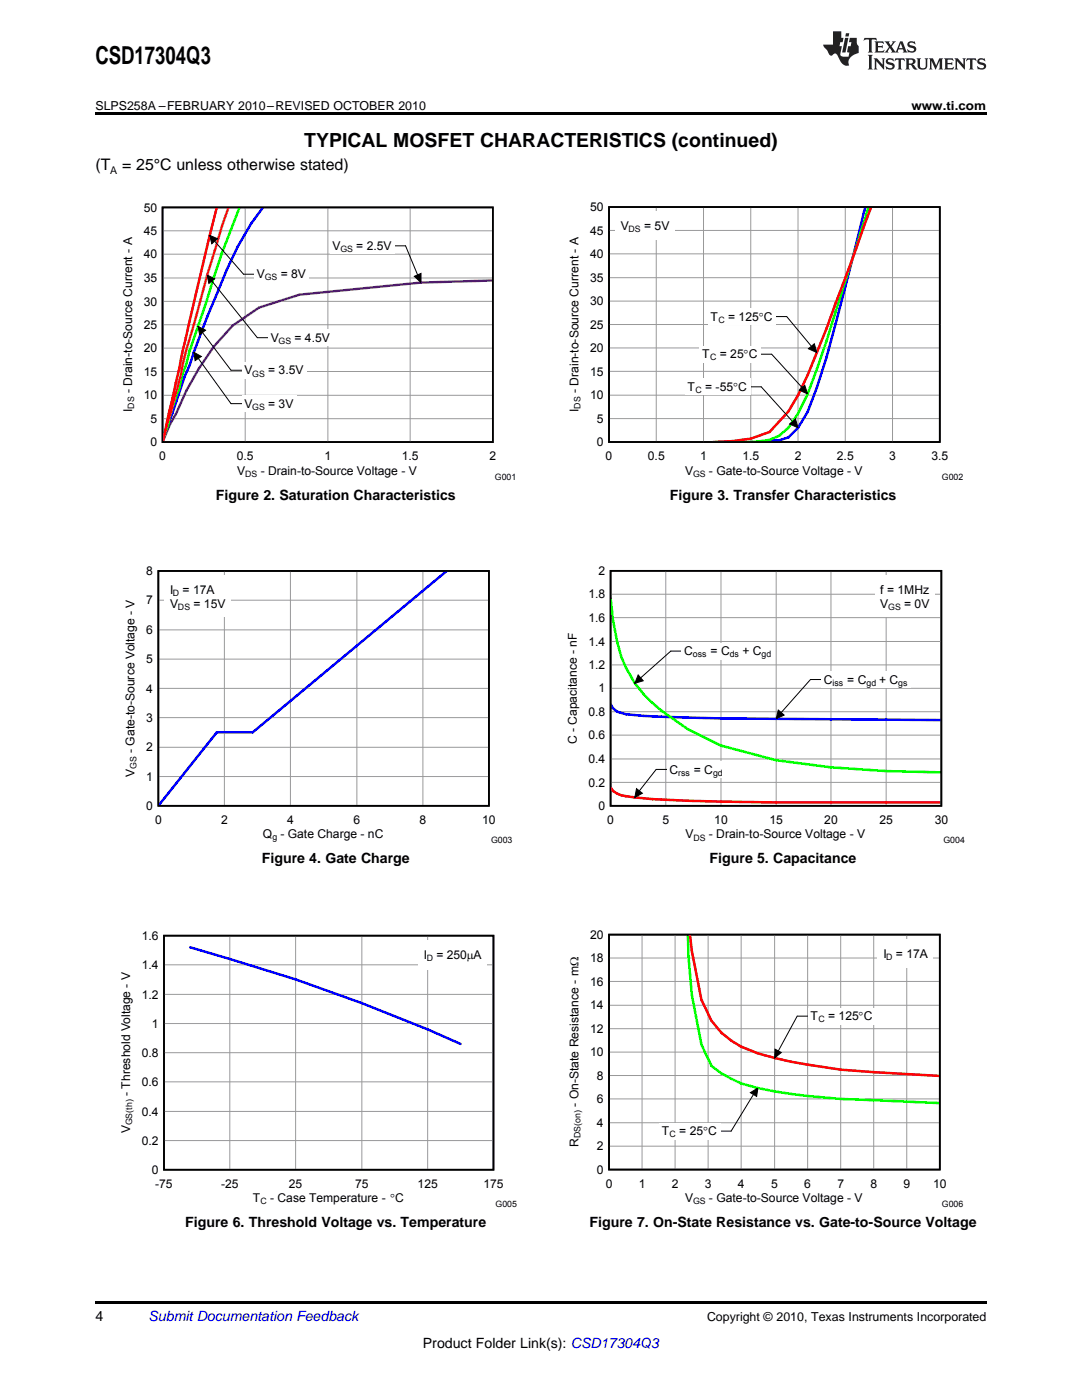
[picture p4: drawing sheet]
<svg xmlns="http://www.w3.org/2000/svg" width="216mm" height="279mm" viewBox="0 0 216 279" stroke-linecap="round" stroke-linejoin="round" font-family="sans-serif">
<g fill="#231f20">
<path d="M172.5 7.6l-.1 .5 .4-.2h.6v.1v2.1l-.2 .4h.9l-.2-.4v-2.1l.1-.1h.5l.5 .2-.2-.5zM174.5 8.3l.2 .3v1.5l-.2 .4h1.8l.2-.6a1.04 1.04 0 0 1-1.3 .2v-.7h.6l.3 .2v-.6l-.3 .2h-.6v-.6l.8-.1 .4 .3-.2-.5zM176.5 8.3l.9 1.1-.9 1.1h.8l-.2-.2 .4-.7 .5 .7-.2 .2h1.5l-.2-.2 .2-.4h.9l.1 .4-.2 .2h1l-.3-.3-.7-1.9h-.5l-.9 2-.8-1 .9-1h-.8l.1 .3-.4 .5-.3-.6 .1-.2zM179.7 8.6l.4 1h-.7zM181.3 8.4a.63 .63 0 0 0-.2 .7 .63 .63 0 0 0 .6 .4l.6 .2 .1 .2a.75 .75 0 0 1-.7 .4 .75 .75 0 0 1-.6-.5l.1 .7 .1-.1a1.11 1.11 0 0 0 1.5-.6 1.13 1.13 0 0 0-1.2-.8l-.1-.4a1.04 1.04 0 0 1 1.2 .2l-.2-.5-.2 .1-.4-.2zM173.2 10.9l.2 .4v2.2l-.2 .4h1l-.3-.4v-2.2l.3-.4zM174.3 11.6l.3 .4v1.5l-.3 .4h.8l-.2-.4v-1.3l1.5 1.7v-1.9l.2-.4h-.7l.2 .4v.9l-1.1-1.3zM177 11.8a.62 .62 0 0 0-.2 .7 .62 .62 0 0 0 .6 .4l.6 .1 .1 .3a.76 .76 0 0 1-.7 .3 .76 .76 0 0 1-.7-.4l.2 .7 .1-.1a1.11 1.11 0 0 0 1.5-.6 1.13 1.13 0 0 0-1.2-.8l-.1-.4a1.04 1.04 0 0 1 1.2 .2l-.2-.6-.2 .1-.5-.1zM178.7 11.6l-.2 .6a.61 .61 0 0 1 .8-.3v1.6l-.2 .4h.9l-.2-.4v-1.6a.63 .63 0 0 1 .7 .3l-.1-.6zM180.6 11.6l.3 .4v1.5l-.3 .4h1l-.2-.2-.1-.8 .6 .2a.76 .76 0 0 0 1.2 .7l-1-1a.58 .58 0 0 0 .6-.5 .58 .58 0 0 0-.5-.6zM181.4 11.9h.1a.45 .45 0 0 1 .5 .1 .45 .45 0 0 1 .1 .5l-.8 .2zM182.9 11.6l.2 .2a2.17 2.17 0 0 0 .3 1.9 .99 .99 0 0 0 1.6-.6v-1.1l.2-.4h-.7l.2 .2a1.92 1.92 0 0 1-.2 1.8 .6 .6 0 0 1-.9-.5v-1.1l.2-.4zM185.4 11.6l.2 .4v1.5l-.2 .4h.7l-.2-.4v-1.4l.8 1.8 .8-1.8v1.4l-.2 .4h.9l-.2-.4v-1.5l.2-.4h-.8l-.6 1.5-.6-1.5zM188.4 11.6l.2 .4v1.5l-.2 .4h1.8l.1-.6a1.04 1.04 0 0 1-1.2 .1v-.6h.5l.4 .2v-.6l-.4 .2h-.5v-.7h.8l.3 .3-.1-.6zM190.5 11.6l.2 .4v1.5l-.2 .4h.7l-.2-.4v-1.3l1.5 1.7v-1.9l.2-.4h-.7l.2 .4v.9l-1.1-1.3zM192.9 11.6l-.1 .6a.61 .61 0 0 1 .7-.3l.1 1.6-.3 .4h1l-.3-.4 .1-1.6a.63 .63 0 0 1 .7 .3l-.1-.6zM195.2 11.8a.62 .62 0 0 0-.2 .7 .62 .62 0 0 0 .6 .4l.6 .1 .1 .3a.76 .76 0 0 1-.7 .3 .76 .76 0 0 1-.6-.4l.1 .7 .1-.1a1.11 1.11 0 0 0 1.6-.6 1.13 1.13 0 0 0-1.3-.8l-.1-.4a1.04 1.04 0 0 1 1.2 .2l-.1-.6-.2 .1-.5-.1z"/>
<path d="M166.2 6.3v2.6h-1.9v.4l.8 .9a.91 .91 0 0 0 1 .8 .56 .56 0 0 1 .5-.3 .56 .56 0 0 1 .5 .3l.4 .8a1.53 1.53 0 0 0 1.9 1.2 1.54 1.54 0 0 1 1-2.1l.9-.3v-1.4a1.52 1.52 0 0 1-.4-1.6h-1.3l-.2 .8h.5l-.2 .8h-.5l-.1 1v.2l.4 .1-.2 .8a1.93 1.93 0 0 1-1.6-.3l.3-1.8h-.5l.2-.8h.4l.2-.8h-.4v-1.3zM168.6 7.6l-.6 2.9h.7l.6-2.9zM168.8 6.6l-.1 .7h.6l.2-.7z"/>
</g>
<path d="M32.4 41.4h65.9v46.8h-65.9z" fill="none" stroke="#000" stroke-width=".33"/>
<path d="M32.4 55.5h66M32.4 50.7h66M32.4 46.1h66M48.9 41.4v46.9M65.4 41.4v46.9M81.8 41.4v46.9M32.4 78.9h66M32.4 74.1h66M32.4 69.5h66M32.4 64.8h66M32.4 60.1h66M32.4 83.6h66" fill="none" stroke="#999" stroke-width=".2"/>
<path d="M98.3 56l-14.3 .4-24.2 2.4-8.1 2.6-5.3 3.6a53.1 53.1 0 0 0-11.3 17.6l-1.2 2-1.4 3.5" fill="none" stroke="#90c" stroke-width=".5"/>
<path d="M52.5 41.4a61.9 61.9 0 0 0-9.2 17.1 159.3 159.3 0 0 0-5.5 14.4l-1 2.2-4.3 13" fill="none" stroke="#00f" stroke-width=".5"/>
<path d="M47.8 41.4l-3.5 9.2-3.1 9.6-3.4 9.8-.6 2.6-.9 2.3-.5 2.6-1.7 4.8-.5 2.2-1.1 3.6" fill="none" stroke="#0f0" stroke-width=".5"/>
<path d="M45.6 41.4l-1.3 3.8a335.4 335.4 0 0 0-5.6 19.6l-1.5 5-1.1 5-3.6 13.3" fill="none" stroke="#ff6500" stroke-width=".5"/>
<path d="M43.3 41.4a1089.6 1089.6 0 0 0-8.9 38.1l-1.9 8.7" fill="none" stroke="#f00" stroke-width=".5"/>
<path d="M82.7 55.1l1.3-.5v1.8z" fill="#000"/>
<path d="M78.8 49.1h2.1l2.4 5.8M82.7 55.1l1.3-.5v1.8z" fill="none" stroke="#000" stroke-width=".2"/>
<path d="M65.8 47.4h13v3.3h-13z" fill="#fff"/>
<path d="M38.7 70.3l1.5 .8-1.3 .9z" fill="#000"/>
<path d="M38.7 70.3l1.5 .8-1.3 .9zM39.6 71.6l6.5 9h2.2" fill="none" stroke="#000" stroke-width=".2"/>
<path d="M48.3 78.9h10.9v3.3h-10.9z" fill="#fff"/>
<path d="M39.5 65.1l1.5 .8-1.2 .9z" fill="#000"/>
<path d="M39.5 65.1l1.5 .8-1.2 .9zM40.4 66.4l5.7 7.5h2.2" fill="none" stroke="#000" stroke-width=".2"/>
<path d="M48.3 72.2h12.9v3.4h-12.9z" fill="#fff"/>
<path d="M41.3 54.9l1.5 .7-1.1 1z" fill="#000"/>
<path d="M41.3 54.9l1.5 .7-1.1 1zM42.3 56.1l9 11.3h2.2" fill="none" stroke="#000" stroke-width=".2"/>
<path d="M53.5 65.7h12.9v3.4h-12.9z" fill="#fff"/>
<path d="M41.8 47l1.6 .6-1.1 1z" fill="#000"/>
<path d="M41.8 47l1.6 .6-1.1 1zM42.8 48.1l5.8 6.6h2.2" fill="none" stroke="#000" stroke-width=".2"/>
<path d="M50.8 53.1h10.9v3.3h-10.9z" fill="#fff"/>
<path d="M121.5 41.3h66v46.9h-66z" fill="none" stroke="#000" stroke-width=".33"/>
<g fill="none" stroke="#999" stroke-width=".2">
<path d="M121.5 55.4h66.1M121.5 50.7h66.1M121.5 46h66.1M130.9 41.3v47M140.4 41.3v47M149.8 41.3v47M159.2 41.3v47M168.7 41.3v47M178.1 41.3v47M121.5 78.9h66.1M121.5 74.1h66.1M121.5 69.4h66.1"/>
<path d="M121.5 64.8h66.1M121.5 60.1h66.1M121.5 83.5h66.1"/>
</g>
<path d="M172.7 41.4l-2.1 8.3a432 432 0 0 1-7.6 27.7l-1.8 4.8-2 3.2-1.9 1.9-1.8 .6h-1.9l-1.7 .3" fill="none" stroke="#00f" stroke-width=".5"/>
<path d="M173.3 41.4l-8.4 26.7-3.7 10.5-2 3.9-1.9 2.9-1.8 1.6-1.9 .8-3.4 .4" fill="none" stroke="#0f0" stroke-width=".5"/>
<path d="M173.8 41.4l-8.9 24.2-3.7 9.3-2 4-1.9 3.2-3.7 4.1-3.8 1.3-3.7 .5-3.1 .2" fill="none" stroke="#f00" stroke-width=".5"/>
<path d="M157.6 84.6l1.1-1 .5 1.8z" fill="#000"/>
<path d="M149.7 77.2h2.2l6.2 6.9M157.6 84.6l1.1-1 .5 1.8z" fill="none" stroke="#000" stroke-width=".2"/>
<path d="M136.7 75.5h13v3.4h-13z" fill="#fff"/>
<path d="M159.5 77.9l1.1-1 .6 1.7z" fill="#000"/>
<path d="M151.8 70.7h2.2l6.1 6.7M159.5 77.9l1.1-1 .6 1.7z" fill="none" stroke="#000" stroke-width=".2"/>
<path d="M139.6 69h12.2v3.4h-12.2z" fill="#fff"/>
<path d="M161.3 69.6l1.2-1 .5 1.8z" fill="#000"/>
<path d="M154.8 63.2h2.2l4.9 5.9M161.3 69.6l1.2-1 .5 1.8z" fill="none" stroke="#000" stroke-width=".2"/>
<g fill="#fff">
<path d="M141.3 61.5h13.5v3.3h-13.5z"/>
<path d="M122.8 42.2h11.8v5.6h-11.8z"/>
</g>
<path d="M31.6 113.9h66v46.9h-66z" fill="none" stroke="#000" stroke-width=".33"/>
<path d="M31.6 119.8h66M44.8 113.9v47M57.9 113.9v47M71.2 113.9v47M84.4 113.9v47M31.6 137.4h66M31.6 131.5h66M31.6 125.7h66M31.6 155h66M31.6 149.1h66M31.6 143.2h66" fill="none" stroke="#999" stroke-width=".2"/>
<path d="M89.1 114l-38.7 32.1h-7.1l-11.7 14.7" fill="none" stroke="#00f" stroke-width=".5"/>
<path d="M32.8 114.9h13.2v8.3h-13.2z" fill="#fff"/>
<path d="M121.8 113.9h66v46.9h-66z" fill="none" stroke="#000" stroke-width=".33"/>
<g fill="none" stroke="#999" stroke-width=".2">
<path d="M121.8 118.6h66.1M132.8 113.9v47M143.9 113.9v47M154.9 113.9v47M165.8 113.9v47M176.8 113.9v47M121.8 137.4h66.1M121.8 132.7h66.1M121.8 128h66.1M121.8 123.3h66.1M121.8 156.1h66.1M121.8 151.5h66.1"/>
<path d="M121.8 146.7h66.1M121.8 142h66.1"/>
</g>
<path d="M121.9 140.6a2.62 2.62 0 0 0 2.1 1.7l.9 .2a218.8 218.8 0 0 0 19 .9l43.9 .3" fill="none" stroke="#00f" stroke-width=".5"/>
<path d="M121.9 119.7a49.1 49.1 0 0 0 2.1 11.5 22.9 22.9 0 0 0 7.9 10.6l5.4 3.7 6.6 3.3 11 2.9 10.9 1.4 11 .8 11 .2" fill="none" stroke="#0f0" stroke-width=".5"/>
<path d="M121.9 157.2l.2 .3a3.9 3.9 0 0 0 2.8 1.4l1.8 .2a321 321 0 0 0 28.2 1h32.9" fill="none" stroke="#f00" stroke-width=".5"/>
<path d="M155.3 141.7l1.2 1-1.6 .8z" fill="#000"/>
<path d="M163.9 135.6h-2.2l-5.8 6.6M155.3 141.7l1.2 1-1.6 .8z" fill="none" stroke="#000" stroke-width=".2"/>
<path d="M163.9 133.9h17.8v3.4h-17.8z" fill="#fff"/>
<path d="M127.3 134.7l1 1.2-1.6 .5z" fill="#000"/>
<path d="M127.3 134.7l1 1.2-1.6 .5zM136 129.9h-2.1l-6.1 5.4" fill="none" stroke="#000" stroke-width=".2"/>
<path d="M136 128.3h18.5v3.3h-18.5z" fill="#fff"/>
<path d="M127 157.4l1.2 .9-1.5 .8z" fill="#000"/>
<path d="M127 157.4l1.2 .9-1.5 .8zM133.1 153.6h-2.2l-3.3 4.2" fill="none" stroke="#000" stroke-width=".2"/>
<g fill="#fff">
<path d="M133.1 151.9h11.7v3.3h-11.7z"/>
<path d="M174.6 114.8h11.9v8.4h-11.9z"/>
</g>
<path d="M32.7 186.7h65.8v46.7h-65.8z" fill="none" stroke="#000" stroke-width=".33"/>
<path d="M32.7 198.5h65.9M32.7 192.6h65.9M45.9 186.7v46.8M59 186.7v46.8M72.2 186.7v46.8M85.3 186.7v46.8M32.7 215.9h65.9M32.7 210.1h65.9M32.7 204.3h65.9M32.7 227.6h65.9M32.7 221.8h65.9" fill="none" stroke="#999" stroke-width=".2"/>
<path d="M38 189.1a369.3 369.3 0 0 1 53.9 19.2" fill="none" stroke="#00f" stroke-width=".5"/>
<path d="M83.5 187.6h13.6v5.9h-13.6z" fill="#fff"/>
<path d="M121.5 186.5h66v46.9h-66z" fill="none" stroke="#000" stroke-width=".33"/>
<g fill="none" stroke="#999" stroke-width=".2">
<path d="M121.5 195.9h66.1M121.5 191.2h66.1M128.1 186.5v47M134.7 186.5v47M141.3 186.5v47M147.9 186.5v47M154.6 186.5v47M161.2 186.5v47M167.7 186.5v47M174.3 186.5v47M180.9 186.5v47M121.5 219.3h66.1"/>
<path d="M121.5 214.6h66.1M121.5 210h66.1M121.5 205.3h66.1M121.5 200.6h66.1M121.5 228.7h66.1M121.5 224.1h66.1"/>
</g>
<path d="M137.3 186.6l.1 4.3 .6 7.6 2 10 2 4.2a21.8 21.8 0 0 0 9.2 4.4 116.6 116.6 0 0 0 23.1 2.5l13.2 .5" fill="none" stroke="#0f0" stroke-width=".5"/>
<path d="M137.7 186.6l.3 3.2 2 9.7 2 4.2a16.9 16.9 0 0 0 9.2 6.5 95.9 95.9 0 0 0 23.1 3.8l13.2 .7" fill="none" stroke="#f00" stroke-width=".5"/>
<path d="M149.7 218.1l1.5-1-.2 1.7z" fill="#000"/>
<path d="M149.7 218.1l1.5-1-.2 1.7zM150.3 218.5l-4.4 7.2h-2.2" fill="none" stroke="#000" stroke-width=".2"/>
<path d="M131.5 224.1h12.2v3.3h-12.2z" fill="#fff"/>
<path d="M154.6 209.4l1.3 .7-1.3 1z" fill="#000"/>
<path d="M154.6 209.4l1.3 .7-1.3 1zM161.2 202.8h-2.1l-3.8 6.9" fill="none" stroke="#000" stroke-width=".2"/>
<g fill="#fff">
<path d="M161.2 201.1h13.6v3.4h-13.6z"/>
<path d="M175.2 187.4h11v5.6h-11z"/>
</g>
<path d="M19 259.7h177.8v.5h-177.8z" fill="#000"/>
<g fill="#fff">
<path d="M156.1 246.7h.4v.7h-.4z"/>
<path d="M66.9 246.7h.3v.7h-.3z"/>
<path d="M156.1 174.1h.4v.7h-.4z"/>
<path d="M66.9 174.1h.3v.7h-.3z"/>
<path d="M156.1 101.5h.4v.7h-.4z"/>
<path d="M66.9 101.5h.3v.7h-.3z"/>
</g>
<path d="M19 22.5h177.8v.5h-177.8z" fill="#000"/>
<text font-size="4.9" x="19" y="12.8">CSD17304Q3</text>
<text font-size="3.9" x="60.7" y="29.3">TYPICAL MOSFET CHARACTERISTICS (continued)</text>
<g font-size="3.2">
<text x="19" y="34">(T</text>
<text x="24.4" y="34">= 25°C unless otherwise stated)</text>
</g>
<g font-size="2.8">
<text x="43.1" y="99.7">Figure 2. Saturation Characteristics</text>
<text x="133.7" y="99.7">Figure 3. Transfer Characteristics</text>
<text x="52.2" y="172.3">Figure 4. Gate Charge</text>
<text x="141.6" y="172.3">Figure 5. Capacitance</text>
<text x="37" y="244.9">Figure 6. Threshold Voltage vs. Temperature</text>
<text x="117.7" y="244.9">Figure 7. On-State Resistance vs. Gate-to-Source Voltage</text>
<text x="19" y="263.6">4</text>
<text x="84.4" y="269">Product Folder Link(s): CSD17304Q3</text>
</g>
<text font-size="2.8" fill="#0000c8" x="29.6" y="263.6">Submit Documentation Feedback</text>
<g font-size="2.5">
<text x="19" y="21.9">SLPS258A –FEBRUARY 2010–REVISED OCTOBER 2010</text>
<text x="181.9" y="21.9">www.ti.com</text>
<text x="141.1" y="263.6">Copyright © 2010, Texas Instruments Incorporated</text>
</g>
<g font-size="2.4">
<text x="28.7" y="46.9">45</text>
<text x="28.7" y="42.2">50</text>
<text x="117.8" y="46.8">45</text>
<text x="117.8" y="42.2">50</text>
<text x="123.9" y="45.9">V</text>
<text x="128.5" y="45.9">= 5V</text>
<text x="28.7" y="51.6">40</text>
<text x="66.3" y="49.9">V</text>
<text x="71.1" y="49.9">= 2.5V</text>
<text x="117.8" y="51.5">40</text>
<text x="28.7" y="56.3">35</text>
<text x="51.3" y="55.6">V</text>
<text x="56" y="55.6">= 8V</text>
<text x="117.8" y="56.3">35</text>
<text x="28.7" y="65.6">25</text>
<text x="28.7" y="61">30</text>
<text x="117.8" y="65.6">25</text>
<text x="117.8" y="60.9">30</text>
<text x="141.8" y="64">T</text>
<text x="145.3" y="64">= 125°C</text>
<text x="28.7" y="70.3">20</text>
<text x="54" y="68.2">V</text>
<text x="58.8" y="68.2">= 4.5V</text>
<text x="117.8" y="70.3">20</text>
<text x="140.1" y="71.5">T</text>
<text x="143.6" y="71.5">= 25°C</text>
<text x="28.7" y="75">15</text>
<text x="48.8" y="74.7">V</text>
<text x="53.5" y="74.7">= 3.5V</text>
<text x="117.8" y="74.9">15</text>
<text x="26.3" y="82.2" transform="rotate(-90 26.3 82.2)">I</text>
<text x="26.3" y="78.5" transform="rotate(-90 26.3 78.5)">- Drain-to-Source Current - A</text>
<text x="28.7" y="79.7">10</text>
<text x="48.8" y="81.4">V</text>
<text x="53.5" y="81.4">= 3V</text>
<text x="115.4" y="82.2" transform="rotate(-90 115.4 82.2)">I</text>
<text x="115.4" y="78.4" transform="rotate(-90 115.4 78.4)">- Drain-to-Source Current - A</text>
<text x="117.8" y="79.7">10</text>
<text x="137.2" y="78">T</text>
<text x="140.7" y="78">= -55°C</text>
<text x="30" y="89.1">0</text>
<text x="30" y="84.4">5</text>
<text x="119.1" y="89">0</text>
<text x="119.1" y="84.4">5</text>
<text x="31.8" y="91.9">0</text>
<text x="47.3" y="91.9">0.5</text>
<text x="47.3" y="94.7">V</text>
<text x="52" y="94.7">- Drain-to-Source Voltage - V</text>
<text x="64.8" y="91.9">1</text>
<text x="80.2" y="91.9">1.5</text>
<text x="97.7" y="91.9">2</text>
<text x="120.9" y="91.9">0</text>
<text x="129.3" y="91.9">0.5</text>
<text x="136.7" y="94.7">V</text>
<text x="139.7" y="91.9">1</text>
<text x="141.5" y="94.7">- Gate-to-Source Voltage - V</text>
<text x="148.1" y="91.9">1.5</text>
<text x="158.6" y="91.9">2</text>
<text x="167" y="91.9">2.5</text>
<text x="177.4" y="91.9">3</text>
<text x="185.9" y="91.9">3.5</text>
<text x="29.2" y="114.8">8</text>
<text x="33.9" y="118.5">I</text>
<text x="36.4" y="118.5">= 17A</text>
<text x="117.4" y="119.4">1.8</text>
<text x="119.4" y="114.8">2</text>
<text x="175.7" y="118.5">f = 1MHz</text>
<text x="29.2" y="120.6">7</text>
<text x="33.9" y="121.4">V</text>
<text x="38.6" y="121.4">= 15V</text>
<text x="117.4" y="124.1">1.6</text>
<text x="175.7" y="121.3">V</text>
<text x="180.4" y="121.3">= 0V</text>
<text x="29.2" y="126.5">6</text>
<text x="117.4" y="128.9">1.4</text>
<text x="136.5" y="130.8">C</text>
<text x="141.8" y="130.8">= C</text>
<text x="148.1" y="130.8">+ C</text>
<text x="29.2" y="132.4">5</text>
<text x="117.4" y="133.5">1.2</text>
<text x="164.4" y="136.4">C</text>
<text x="169.1" y="136.4">= C</text>
<text x="175.4" y="136.4">+ C</text>
<text x="29.2" y="138.2">4</text>
<text x="117.4" y="142.9">0.8</text>
<text x="119.4" y="138.2">1</text>
<text x="29.2" y="150">2</text>
<text x="29.2" y="144.1">3</text>
<text x="115.1" y="148.5" transform="rotate(-90 115.1 148.5)">C - Capacitance - nF</text>
<text x="117.4" y="147.5">0.6</text>
<text x="26.8" y="155.1" transform="rotate(-90 26.8 155.1)">V</text>
<text x="26.8" y="150.3" transform="rotate(-90 26.8 150.3)">- Gate-to-Source Voltage - V</text>
<text x="29.2" y="155.8">1</text>
<text x="117.4" y="152.3">0.4</text>
<text x="133.6" y="154.4">C</text>
<text x="138.4" y="154.4">= C</text>
<text x="29.2" y="161.6">0</text>
<text x="117.4" y="157">0.2</text>
<text x="119.4" y="161.6">0</text>
<text x="30.9" y="164.5">0</text>
<text x="44.1" y="164.5">2</text>
<text x="52.4" y="167.3">Q - Gate Charge - nC</text>
<text x="57.3" y="164.5">4</text>
<text x="70.5" y="164.5">6</text>
<text x="83.7" y="164.5">8</text>
<text x="96.2" y="164.5">10</text>
<text x="121.2" y="164.5">0</text>
<text x="132.2" y="164.5">5</text>
<text x="136.8" y="167.3">V</text>
<text x="141.4" y="167.3">- Drain-to-Source Voltage - V</text>
<text x="142.5" y="164.5">10</text>
<text x="153.5" y="164.5">15</text>
<text x="164.5" y="164.5">20</text>
<text x="175.5" y="164.5">25</text>
<text x="186.5" y="164.5">30</text>
<text x="28.3" y="187.6">1.6</text>
<text x="84.6" y="191.3">I</text>
<text x="87.1" y="191.3">= 250µA</text>
<text x="117.8" y="187.4">20</text>
<text x="176.3" y="191.1">I</text>
<text x="178.8" y="191.1">= 17A</text>
<text x="28.3" y="193.4">1.4</text>
<text x="117.8" y="196.7">16</text>
<text x="117.8" y="192">18</text>
<text x="28.3" y="199.3">1.2</text>
<text x="117.8" y="201.5">14</text>
<text x="161.7" y="203.6">T</text>
<text x="165.2" y="203.6">= 125°C</text>
<text x="30.3" y="205.1">1</text>
<text x="117.8" y="206.1">12</text>
<text x="28.3" y="210.9">0.8</text>
<text x="117.8" y="210.8">10</text>
<text x="119.1" y="215.5">8</text>
<text x="26" y="218.7" transform="rotate(-90 26 218.7)">- Threshold Voltage - V</text>
<text x="28.3" y="216.7">0.6</text>
<text x="115.4" y="220.9" transform="rotate(-90 115.4 220.9)">- On-State Resistance - mΩ</text>
<text x="119.1" y="220.1">6</text>
<text x="26" y="226.1" transform="rotate(-90 26 226.1)">V</text>
<text x="28.3" y="222.6">0.4</text>
<text x="119.1" y="224.9">4</text>
<text x="132" y="226.6">T</text>
<text x="135.5" y="226.6">= 25°</text>
<text x="141.3" y="226.6">C</text>
<text x="28.3" y="228.5">0.2</text>
<text x="115.4" y="228.9" transform="rotate(-90 115.4 228.9)">R</text>
<text x="119.1" y="229.6">2</text>
<text x="30.3" y="234.3">0</text>
<text x="31" y="237.1">-75</text>
<text x="44.1" y="237.1">-25</text>
<text x="50.4" y="239.9">T</text>
<text x="53.9" y="239.9">- Case Temperature - °C</text>
<text x="57.7" y="237.1">25</text>
<text x="70.9" y="237.1">75</text>
<text x="83.3" y="237.1">125</text>
<text x="96.5" y="237.1">175</text>
<text x="119.1" y="234.3">0</text>
<text x="120.9" y="237.1">0</text>
<text x="127.4" y="237.1">1</text>
<text x="134" y="237.1">2</text>
<text x="136.7" y="239.9">V</text>
<text x="140.6" y="237.1">3</text>
<text x="141.5" y="239.9">- Gate-to-Source Voltage - V</text>
<text x="147.2" y="237.1">4</text>
<text x="153.9" y="237.1">5</text>
<text x="160.5" y="237.1">6</text>
<text x="167.1" y="237.1">7</text>
<text x="173.7" y="237.1">8</text>
<text x="180.3" y="237.1">9</text>
<text x="186.2" y="237.1">10</text>
</g>
<text font-size="2.1" x="22" y="34.6">A</text>
<g font-size="1.8">
<text x="125.4" y="46.3">DS</text>
<text x="143.4" y="64.4">C</text>
<text x="141.7" y="71.9">C</text>
<text x="115.8" y="81.5" transform="rotate(-90 115.8 81.5)">DS</text>
<text x="138.8" y="78.4">C</text>
<text x="138.3" y="95.1">GS</text>
<text x="187.9" y="95.7">G002</text>
<text x="34.5" y="119">D</text>
<text x="35.5" y="121.8">DS</text>
<text x="177.2" y="121.8">GS</text>
<text x="138.3" y="131.2">oss</text>
<text x="145.6" y="131.2">ds</text>
<text x="152" y="131.2">gd</text>
<text x="166.1" y="136.9">iss</text>
<text x="172.9" y="136.9">gd</text>
<text x="179.2" y="136.9">gs</text>
<text x="27.3" y="153.5" transform="rotate(-90 27.3 153.5)">GS</text>
<text x="135.4" y="154.8">rss</text>
<text x="142.3" y="154.8">gd</text>
<text x="54.4" y="167.7">g</text>
<text x="138.4" y="167.7">DS</text>
<text x="98" y="168.3">G003</text>
<text x="188.3" y="168.3">G004</text>
<text x="176.8" y="191.5">D</text>
<text x="163.3" y="204">C</text>
<text x="115.8" y="227.2" transform="rotate(-90 115.8 227.2)">DS(on)</text>
<text x="133.6" y="227">C</text>
<text x="138.3" y="240.3">GS</text>
<text x="187.9" y="240.9">G006</text>
</g>
<g font-size="1.7">
<text x="67.9" y="50.3">GS</text>
<text x="52.8" y="56">GS</text>
<text x="55.6" y="68.6">GS</text>
<text x="50.3" y="75.1">GS</text>
<text x="26.8" y="81.6" transform="rotate(-90 26.8 81.6)">DS</text>
<text x="50.3" y="81.8">GS</text>
<text x="48.9" y="95.1">DS</text>
<text x="98.8" y="95.7">G001</text>
<text x="85.2" y="191.7">D</text>
<text x="26.4" y="224.6" transform="rotate(-90 26.4 224.6)">GS(th)</text>
<text x="52" y="240.3">C</text>
<text x="98.9" y="240.9">G005</text>
</g>
</svg>
